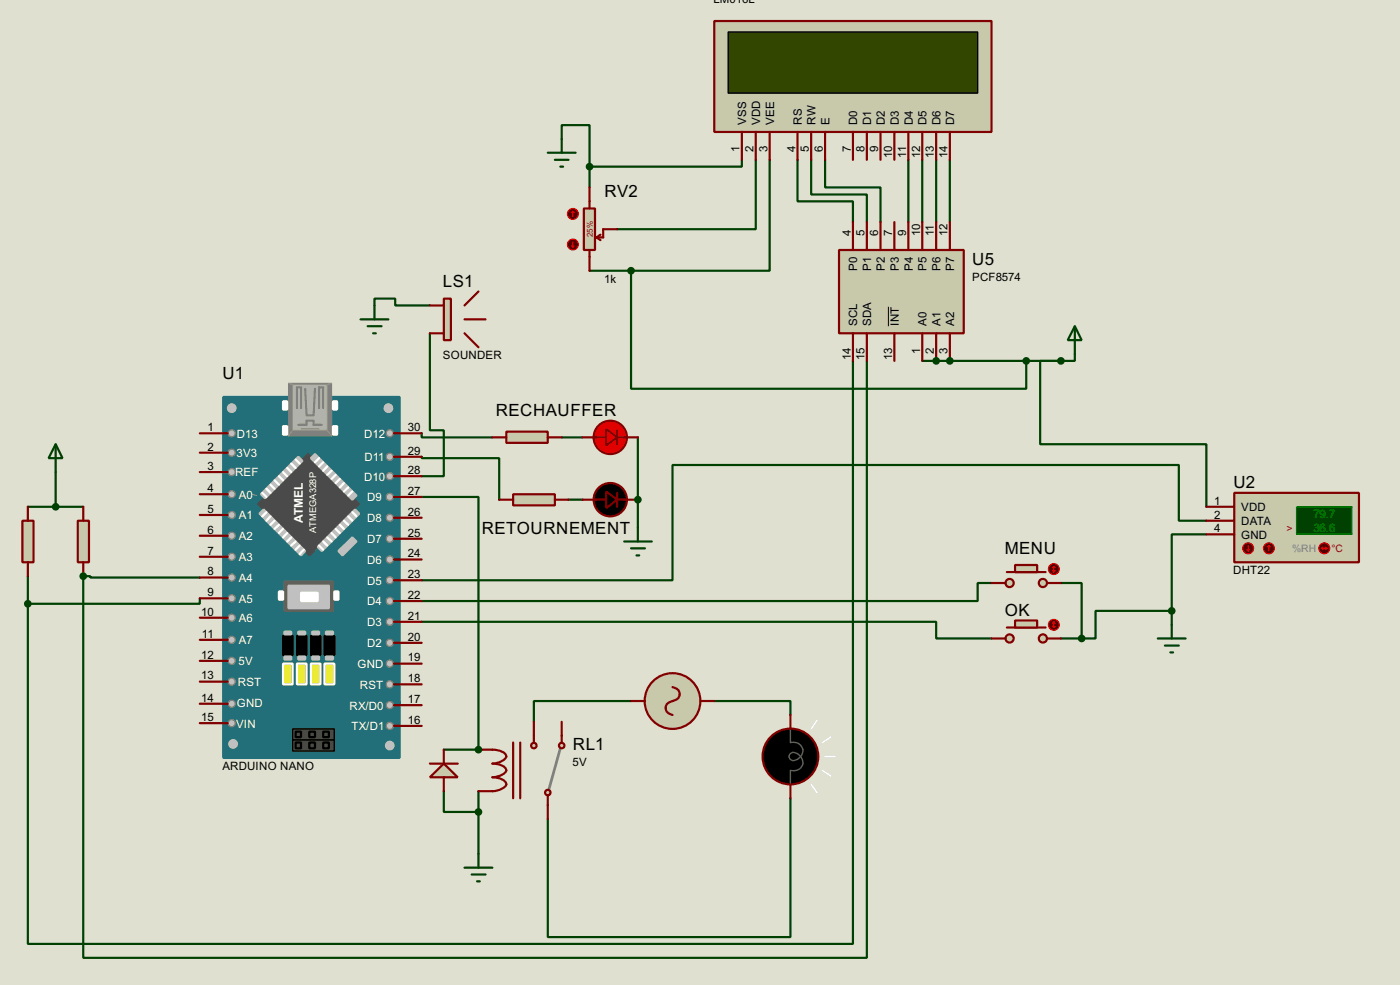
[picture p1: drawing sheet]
<svg xmlns="http://www.w3.org/2000/svg" width="256mm" height="180mm" viewBox="0 0 256 180" stroke-linecap="round" stroke-linejoin="round" font-family="sans-serif">
<path d="M0 0h256.5v180.3h-256.5z" fill="#e0e0d0"/>
<path d="M102.9 25.5v-2.6h5.1v11.4M169 66.1h2.5" fill="none" stroke="#004000" stroke-width=".4"/>
<circle cx="171.5" cy="66.1" r=".2" fill="#004000"/>
<path d="M171.5 66.1h2.5" fill="none" stroke="#004000" stroke-width=".4"/>
<circle cx="174" cy="66.1" r=".2" fill="#004000"/>
<g fill="none" stroke="#004000" stroke-width=".4">
<path d="M77.3 79.3v.8h12.9M174 66.1h20.4M194.4 66.1h-3.8v15.2h30.4v11.5M196.9 64.8v1.3h-2.5M5.1 92.8h10.2M10.2 86.4v6.4M77.3 83.6v.3h14.2v7.6M102.9 80.1h3.8M104.2 91.5h2.5M116.9 80.1v11.4M221 95.3h-5v-10.2h-92.8v21.1h-45.9M77.3 113.8h94.2v3.1h10.2"/>
<path d="M181.7 106.7h-2.6v3.3h-101.8M194.4 106.7h3.8v10.2h-3.8"/>
</g>
<circle cx="116.9" cy="91.5" r=".2" fill="#004000"/>
<g fill="none" stroke="#004000" stroke-width=".4">
<path d="M68.6 55.9v-1.2h3.8v1.2h6.4M108 49.6h7.6v21.6h72.4v-5.1M78.8 61v17.8h2.5v8.4h-4M156.3 66.1v106.7h-151.2v-62.3M77.3 91h10.4v46.2M116.9 91.5v5.1M221 97.8h-6.3v14M5.1 105.5v5M15.3 105.5h1.3v.2h20M36.6 109.5v1h-31.5M214.7 111.8h-14v5.1h-2.5M214.7 111.8v2.6"/>
<path d="M115.6 128.3h-17.8v3.8M130.9 128.3h13.9v2.6M87.7 148.6v7.7M144.8 146.1v25.4h-44.4v-21.6"/>
</g>
<circle cx="15.3" cy="105.5" r=".2" fill="#004000"/>
<path d="M135.9 29.3v1.2h-27.9M138.5 29.3v12.7h-25.4M141 29.3v20.3h-25.4M146.1 29.3v7.6h10.2v3.8M148.6 29.3v6.3h10.2v5.1M151.2 29.3v5h10.1v6.4M166.4 29.3v11.4M169 29.3v11.4M171.5 29.3v11.4M174 29.3v11.4M158.8 66.1v109.2h-143.5v-69.8" fill="none" stroke="#004000" stroke-width=".4"/>
<circle cx="87.7" cy="137.2" r=".2" fill="#004000"/>
<path d="M81.3 137.2h6.4M81.3 144.8v3.8h6.4v-3.8" fill="none" stroke="#004000" stroke-width=".4"/>
<path d="M107 38.2h2v7.6h-2z" fill="#c8c8aa" stroke="#800000" stroke-width=".4"/>
<path d="M108 34.3v3.9M108 45.8v3.8M109.3 43.5l.7 .5M110 43l-.7 .5M113.1 42h-2.6v1.5h-1.2" fill="none" stroke="#800000" stroke-width=".4"/>
<circle cx="104.9" cy="39.2" r="1" fill="#400000" stroke="#f00" stroke-width=".2"/>
<path d="M105 38.7l-.3 .2M105 38.7l.2 .2M105 38.7v1" fill="none" stroke="#f00" stroke-width=".2"/>
<circle cx="104.9" cy="44.8" r="1" fill="#400000" stroke="#f00" stroke-width=".2"/>
<path d="M104.7 45l.3 .3M105 44.3v1M105.2 45l-.2 .3" fill="none" stroke="#f00" stroke-width=".2"/>
<path d="M100.4 28h5.1M101.7 29.3h2.5M102.7 30.5h.5M102.9 25.5v2.5" fill="none" stroke="#004000" stroke-width=".4"/>
<path d="M153.7 45.8h22.9v15.2h-22.9z" fill="#c8c8aa" stroke="#800000" stroke-width=".4"/>
<g fill="none" stroke="#800000" stroke-width=".4">
<path d="M156.3 40.7v5.1M158.8 40.7v5.1M161.3 40.7v5.1M163.9 40.7v5.1M166.4 40.7v5.1M169 40.7v5.1M171.5 40.7v5.1M174 40.7v5.1M156.3 61v5.1M158.8 61v5.1M163.9 61v5.1M169 61v5.1"/>
<path d="M171.5 61v5.1M174 61v5.1"/>
</g>
<path d="M162.8 56.1v3.6" fill="none" stroke="#000" stroke-width=".18"/>
<g fill="#004000" stroke="#004000" stroke-width=".4">
<circle cx="108" cy="30.5" r=".5"/>
<circle cx="171.5" cy="66.1" r=".5"/>
<circle cx="174" cy="66.1" r=".5"/>
<circle cx="188" cy="66.1" r=".5"/>
</g>
<path d="M196.9 59.7l1.3 2.6h-2.6zM196.9 59.7v5.1" fill="none" stroke="#004000" stroke-width=".4"/>
<path d="M4.1 95.3h2.1v7.6h-2.1z" fill="#c8c8aa" stroke="#800000" stroke-width=".4"/>
<path d="M5.1 92.8v2.5M5.1 102.9v2.6" fill="none" stroke="#800000" stroke-width=".4"/>
<path d="M14.3 95.3h2v7.6h-2z" fill="#c8c8aa" stroke="#800000" stroke-width=".4"/>
<path d="M15.3 92.8v2.5M15.3 102.9v2.6" fill="none" stroke="#800000" stroke-width=".4"/>
<path d="M10.2 81.3l1.3 2.6h-2.6zM10.2 81.3v5.1M114.4 99.1h5M116.9 96.6v2.5M115.6 100.4h2.6M116.6 101.7h.5" fill="none" stroke="#004000" stroke-width=".4"/>
<circle cx="10.2" cy="92.8" r=".5" fill="#004000" stroke="#004000" stroke-width=".4"/>
<path d="M92.8 79h7.6v2.1h-7.6z" fill="#c8c8aa" stroke="#800000" stroke-width=".4"/>
<path d="M90.2 80.1h2.6M100.4 80.1h2.5" fill="none" stroke="#800000" stroke-width=".4"/>
<path d="M94 90.5h7.7v2h-7.7z" fill="#c8c8aa" stroke="#800000" stroke-width=".4"/>
<path d="M91.5 91.5h2.5M101.7 91.5h2.5" fill="none" stroke="#800000" stroke-width=".4"/>
<g fill="#c8c8aa" stroke="#800000" stroke-width=".4">
<circle cx="191" cy="106.7" r=".75"/>
<circle cx="184.9" cy="106.7" r=".75"/>
</g>
<path d="M184.5 104.7h7.1" fill="none" stroke="#800000" stroke-width=".4"/>
<path d="M186 103.4h4v1.3h-4z" fill="#c8c8aa" stroke="#800000" stroke-width=".4"/>
<path d="M181.7 106.7h2.5M191.8 106.7h2.6" fill="none" stroke="#800000" stroke-width=".4"/>
<circle cx="193" cy="104.2" r="1" fill="#400000" stroke="#f00" stroke-width=".2"/>
<path d="M192.8 104.4l.3 .3M193.1 103.7v1M193.1 103.7l-.3 .2M193.1 103.7l.2 .2M193.3 104.4l-.2 .3" fill="none" stroke="#f00" stroke-width=".2"/>
<g fill="#c8c8aa" stroke="#800000" stroke-width=".4">
<circle cx="191" cy="116.9" r=".75"/>
<circle cx="184.9" cy="116.9" r=".75"/>
</g>
<path d="M184.5 114.9h7.1" fill="none" stroke="#800000" stroke-width=".4"/>
<path d="M186 113.6h4v1.3h-4z" fill="#c8c8aa" stroke="#800000" stroke-width=".4"/>
<path d="M181.7 116.9h2.5M191.8 116.9h2.6" fill="none" stroke="#800000" stroke-width=".4"/>
<circle cx="193" cy="114.4" r="1" fill="#400000" stroke="#f00" stroke-width=".2"/>
<path d="M192.8 114.6l.3 .3M193.1 113.8v1.1M193.1 113.8l-.3 .3M193.1 113.8l.2 .3M193.3 114.6l-.2 .3" fill="none" stroke="#f00" stroke-width=".2"/>
<g fill="#004000" stroke="#004000" stroke-width=".4">
<circle cx="198.1" cy="116.9" r=".5"/>
<circle cx="194.3" cy="66.1" r=".5"/>
</g>
<path d="M212.1 116.9h5.1M213.4 118.2h2.6M214.4 119.4h.5M214.7 114.4v2.5" fill="none" stroke="#004000" stroke-width=".4"/>
<path d="M40.9 72.7h32.3v66h-32.3z" fill-rule="evenodd" fill="#226e79" stroke="#226e79" stroke-width=".4"/>
<path d="M47.3 92.3l9.1-9.2 9.4 9.2-9.1 9.4z" fill-rule="evenodd" fill="#4a4a4a" stroke="#4c4c4c" stroke-width=".4"/>
<g fill="#c0c0c0" stroke="#c0c0c0" stroke-width=".4">
<path d="M47.8 90.5l6.9-6.9 .7 .8-6.8 6.8z" fill-rule="evenodd"/>
<path d="M58.2 100.1l6.9-6.8 .7 .7-6.8 6.9z" fill-rule="evenodd"/>
<path d="M57 83.9l.7-.8 7.6 7.6-.7 .8z" fill-rule="evenodd"/>
<path d="M47.6 94l.7-.7 7.6 7.6-.7 .8z" fill-rule="evenodd"/>
</g>
<path d="M52.1 106.5h8.9v5.3h-8.9z" fill="#686767" stroke="#686767" stroke-width=".4"/>
<path d="M46.3 90.5l.7 .2" fill="none" stroke="#939393" stroke-width=".18"/>
<circle cx="42.7" cy="136.2" r=".8" fill="#c0c0c0" stroke="#c0c0c0" stroke-width=".18"/>
<g fill="#c0c0c0" stroke="#808080" stroke-width=".25">
<circle cx="71.4" cy="83.6" r=".65"/>
<circle cx="71.4" cy="79.3" r=".65"/>
<circle cx="71.4" cy="87.2" r=".65"/>
<circle cx="71.4" cy="91" r=".65"/>
<circle cx="71.4" cy="98.6" r=".65"/>
<circle cx="71.4" cy="94.8" r=".65"/>
<circle cx="71.4" cy="102.4" r=".65"/>
<circle cx="71.4" cy="106.2" r=".65"/>
<circle cx="71.4" cy="113.8" r=".65"/>
<circle cx="71.4" cy="110" r=".65"/>
<circle cx="71.4" cy="117.7" r=".65"/>
<circle cx="71.4" cy="121.5" r=".65"/>
<circle cx="71.4" cy="125.3" r=".65"/>
<circle cx="42.4" cy="79.3" r=".65"/>
<circle cx="42.4" cy="86.4" r=".65"/>
<circle cx="42.4" cy="90.5" r=".65"/>
<circle cx="42.4" cy="98.1" r=".65"/>
<circle cx="42.4" cy="94.3" r=".65"/>
<circle cx="42.4" cy="101.9" r=".65"/>
<circle cx="42.4" cy="105.7" r=".65"/>
<circle cx="42.4" cy="113.1" r=".65"/>
<circle cx="42.4" cy="109.5" r=".65"/>
<circle cx="42.4" cy="117.1" r=".65"/>
<circle cx="42.4" cy="121" r=".65"/>
<circle cx="42.4" cy="128.8" r=".65"/>
<circle cx="42.4" cy="124.8" r=".65"/>
</g>
<circle cx="71.4" cy="136.5" r=".8" fill="#c0c0c0" stroke="#c0c0c0" stroke-width=".18"/>
<g fill="#939393" stroke="#757575" stroke-width=".18">
<circle cx="60.7" cy="74.5" r=".55"/>
<circle cx="60.7" cy="79" r=".55"/>
</g>
<g fill="#939393" stroke="#808080" stroke-width=".18">
<circle cx="52.8" cy="74.5" r=".55"/>
<circle cx="52.8" cy="79" r=".55"/>
</g>
<path d="M52.9 70.2h7.9v9.6h-7.9z" fill="#808080" stroke="#808080" stroke-width=".18"/>
<path d="M53.6 70.4h6.4v8.4h-6.4z" fill="#b1b1b1" stroke="#939393" stroke-width=".18"/>
<path d="M52.9 70.2l.7 .2M53.6 78.8l-.7 1M60 78.8l.8 1M60.8 70.2l-.8 .2" fill="none" stroke="#939393" stroke-width=".18"/>
<path d="M54.4 74.7v-3.8h.8v3.8M54.7 77.8h1.5v-.8h1.3v.8h1.5M55.9 71.2l.3 4.5M57.7 71.2l-.2 4.8h-1.3M58.5 74.7v-3.8h.7v3.8" fill="none" stroke="#808080" stroke-width=".4"/>
<path d="M55.2 78.5h3.3" fill="none" stroke="#808080" stroke-width=".2"/>
<g fill="#c0c0c0" stroke="#c0c0c0" stroke-width=".18">
<circle cx="71.1" cy="74.7" r=".8"/>
<circle cx="42.4" cy="74.7" r=".8"/>
</g>
<path d="M62 100.9l2.6-2.5 .7 .7-2.5 2.6z" fill-rule="evenodd" fill="#c0c0c0" stroke="#c0c0c0" stroke-width=".4"/>
<g fill="#fff" stroke="#fff" stroke-width=".4">
<path d="M61.3 108.3h.7v1.5h-.7z"/>
<path d="M51.1 108.3h.8v1.5h-.8z"/>
<path d="M55.2 108.5h3v1.5h-3z"/>
<path d="M51.9 73.5h.7v1.5h-.7z"/>
<path d="M51.9 78h.7v1.6h-.7z"/>
<path d="M61 78h.8v1.6h-.8z"/>
<path d="M61 73.5h.8v1.5h-.8z"/>
</g>
<path d="M52.9 107.2h7.4v4.1h-7.4z" fill="#c0c0c0" stroke="#c0c0c0" stroke-width=".4"/>
<g fill="none" stroke="#fff" stroke-width=".4">
<path d="M48.1 90.2l.7 .8M48.8 93.8l-.7 .7M48.8 89.5l.8 .7M49.6 94.5l-.8 .8M49.6 88.7l.7 .8M50.3 95.3l-.7 .8M50.3 87.9l.8 .8M51.1 96.1l-.8 .7M51.1 87.2l.8 .7M51.9 96.8l-.8 .8M51.9 86.4l.7 .8M52.6 97.6l-.7 .8"/>
<path d="M52.6 85.7l.8 .7M53.4 98.4l-.8 .7M53.4 84.9l.8 .8M54.2 99.1l-.8 .8M54.2 84.1l.7 .8M54.9 99.9l-.7 .7M58.5 83.9l-.8 .7M58.5 99.9l.7 .7M59.2 84.6l-.7 .8M59.2 99.1l.8 .8M60 85.4l-.8 .8M60 98.4l.8 .7"/>
<path d="M60.8 86.2l-.8 .7M60.8 97.6l.7 .8M61.5 86.9l-.7 .8M61.5 96.8l.8 .8M62.3 87.7l-.8 .7M62.3 96.1l.7 .7M63 88.4l-.7 .8M63 95.3l.8 .8M63.8 89.2l-.8 .8M63.8 94.5l.8 .8M64.6 90l-.8 .7M64.6 93.8l.7 .7"/>
<path d="M55.7 100.6l-.8 .8"/>
</g>
<g fill="#464646" stroke="#000" stroke-width=".25">
<path d="M53.6 135.4h7.7v2.1h-7.7z"/>
<path d="M53.6 133.4h7.7v2h-7.7z"/>
</g>
<g fill="#464646" stroke="#000" stroke-width=".4">
<path d="M59.2 135.9h1.1v1.1h-1.1z"/>
<path d="M56.7 135.9h1v1.1h-1z"/>
<path d="M54.2 135.9h1v1.1h-1z"/>
<path d="M54.2 133.9h1v1h-1z"/>
<path d="M59.2 133.9h1.1v1h-1.1z"/>
<path d="M56.7 133.9h1v1h-1z"/>
</g>
<path d="M51.9 116.4h1.7v3.5h-1.7z" fill="#000" stroke="#000" stroke-width=".4"/>
<g fill="#c0c0c0" stroke="#c0c0c0" stroke-width=".4">
<path d="M52.1 120.2h1.3v.5h-1.3z"/>
<path d="M52.1 115.6h1.3v.5h-1.3z"/>
</g>
<path d="M51.9 121.5h1.7v3.8h-1.7z" fill="#e1e100" stroke="#fff" stroke-width=".4"/>
<path d="M52.6 122.7h.3v1.3h-.3z" fill="#c0c0c0" stroke="#ffff4d" stroke-width=".4"/>
<path d="M54.4 116.4h1.8v3.5h-1.8z" fill="#000" stroke="#000" stroke-width=".4"/>
<g fill="#c0c0c0" stroke="#c0c0c0" stroke-width=".4">
<path d="M54.7 120.2h1.2v.5h-1.2z"/>
<path d="M54.7 115.6h1.2v.5h-1.2z"/>
</g>
<path d="M54.4 121.5h1.8v3.8h-1.8z" fill="#e1e100" stroke="#fff" stroke-width=".4"/>
<path d="M55.2 122.7h.2v1.3h-.2z" fill="#c0c0c0" stroke="#ffff4d" stroke-width=".4"/>
<path d="M57 116.4h1.7v3.5h-1.7z" fill="#000" stroke="#000" stroke-width=".4"/>
<g fill="#c0c0c0" stroke="#c0c0c0" stroke-width=".4">
<path d="M57.2 120.2h1.3v.5h-1.3z"/>
<path d="M57.2 115.6h1.3v.5h-1.3z"/>
</g>
<path d="M57 121.5h1.7v3.8h-1.7z" fill="#e1e100" stroke="#fff" stroke-width=".4"/>
<path d="M57.7 122.7h.3v1.3h-.3z" fill="#c0c0c0" stroke="#ffff4d" stroke-width=".4"/>
<path d="M59.5 116.4h1.8v3.5h-1.8z" fill="#000" stroke="#000" stroke-width=".4"/>
<g fill="#c0c0c0" stroke="#c0c0c0" stroke-width=".4">
<path d="M59.7 120.2h1.3v.5h-1.3z"/>
<path d="M59.7 115.6h1.3v.5h-1.3z"/>
</g>
<path d="M59.5 121.5h1.8v3.8h-1.8z" fill="#e1e100" stroke="#fff" stroke-width=".4"/>
<path d="M60.3 122.7h.2v1.3h-.2z" fill="#c0c0c0" stroke="#ffff4d" stroke-width=".4"/>
<g fill="#c0c0c0" stroke="#808080" stroke-width=".25">
<circle cx="42.4" cy="82.9" r=".65"/>
<circle cx="42.4" cy="132.4" r=".65"/>
<circle cx="71.4" cy="129.1" r=".65"/>
<circle cx="71.4" cy="132.9" r=".65"/>
</g>
<g fill="none" stroke="#800000" stroke-width=".4">
<path d="M36.6 79.3h5.1M72.2 79.3h5.1M36.6 86.4h5.1M36.6 98.1h5.1M36.6 94.3h5.1M36.6 90.5h5.1M36.6 82.9h5.1M72.2 98.6h5.1M72.2 94.8h5.1M72.2 91h5.1M72.2 87.2h5.1M72.2 83.6h5.1"/>
<path d="M36.6 109.5h5.1M36.6 105.7h5.1M36.6 101.9h5.1M36.6 113.1h5.1M36.6 117.1h5.1M72.2 117.7h5.1M72.2 113.8h5.1M72.2 110h5.1M72.2 106.2h5.1M72.2 102.4h5.1M36.6 124.8h5.1M36.6 121h5.1"/>
<path d="M36.6 128.8h5.1M36.6 132.4h5.1M72.2 121.5h5.1M72.2 125.3h5.1M72.2 129.1h5.1M72.2 132.9h5.1"/>
</g>
<path d="M226.1 90.2h22.9v12.7h-22.9z" fill="#c8c8aa" stroke="#800000" stroke-width=".4"/>
<path d="M237.5 92.8h10.2v5h-10.2z" fill="#004000" stroke="#0f0" stroke-width=".2"/>
<path d="M221 95.3h5.1M221 92.8h5.1M221 97.8h5.1" fill="none" stroke="#800000" stroke-width=".4"/>
<circle cx="232.4" cy="100.4" r="1" fill="#400000" stroke="#f00" stroke-width=".2"/>
<path d="M232.5 99.9l-.3 .2M232.5 99.9l.2 .2M232.5 99.9v1" fill="none" stroke="#f00" stroke-width=".2"/>
<circle cx="228.6" cy="100.4" r="1" fill="#400000" stroke="#f00" stroke-width=".2"/>
<path d="M228.7 99.9v1M228.4 100.6l.3 .3M228.9 100.6l-.2 .3" fill="none" stroke="#f00" stroke-width=".2"/>
<circle cx="242.6" cy="100.4" r="1" fill="#400000" stroke="#f00" stroke-width=".2"/>
<path d="M242.1 100.4h1M242.1 100.4l.3 .2M242.4 100.1l-.3 .3M242.9 100.1l.2 .3M243.1 100.4l-.2 .2" fill="none" stroke="#f00" stroke-width=".2"/>
<circle cx="111.8" cy="80.1" r="3.1" fill="#f00" stroke="#800000" stroke-width=".4"/>
<path d="M113.1 78.8v2.5M108.8 80.1h2.3M113.1 80.1h1.8" fill="none" stroke="#800000" stroke-width=".4"/>
<path d="M111.1 78.5l2 1.6-2 1.5z" fill="#ff2b2b" stroke="#800000" stroke-width=".4"/>
<path d="M106.7 80.1h2.6M106.7 91.5h4.4M113.1 90.2v2.6M113.1 91.5h3.8M114.4 80.1h2.5" fill="none" stroke="#800000" stroke-width=".4"/>
<g fill="#000" stroke="#800000" stroke-width=".4">
<path d="M111.1 90l2 1.5-2 1.5z"/>
<circle cx="111.8" cy="91.5" r="3.1"/>
</g>
<path d="M110.8 91.5h2M111.3 91h1v1h-1zM111.8 90.5v2" fill="none" stroke="#000040" stroke-width=".2"/>
<g fill="#004000" stroke="#004000" stroke-width=".4">
<circle cx="116.8" cy="91.5" r=".5"/>
<circle cx="214.6" cy="111.8" r=".5"/>
</g>
<path d="M102.7 137l-2.1 7.3" fill="none" stroke="#808080" stroke-width=".5"/>
<g fill="#c8c8aa" stroke="#800000" stroke-width=".4">
<circle cx="100.3" cy="145.1" r=".5"/>
<circle cx="102.9" cy="136.5" r=".5"/>
</g>
<path d="M102.9 134.7v1.2" fill="none" stroke="#800000" stroke-width=".4"/>
<circle cx="97.8" cy="136.5" r=".5" fill="#c8c8aa" stroke="#800000" stroke-width=".4"/>
<path d="M87.7 137.2a8.7 8.7 0 0 1 4.2 .3 .87 .87 0 0 1 .7 1.2 3.3 3.3 0 0 1-2.4 1.1 3.3 3.3 0 0 1 2.4 .8l.2 .4a2.75 2.75 0 0 1-2.6 1.3 2.37 2.37 0 0 1 2.6 1.3 2.75 2.75 0 0 1-2.6 1.2h-2.5M94 135.9v10.2M95.3 135.9v10.2M97.8 132.1v3.8M102.9 132.1v2.6M144.8 130.9v2.5M100.4 145.6v4.3M144.8 143.6v2.5" fill="none" stroke="#800000" stroke-width=".4"/>
<circle cx="144.8" cy="138.5" r="5.1" fill="#000" stroke="#800000" stroke-width=".4"/>
<path d="M144.8 133.4v2.5a1.69 1.69 0 0 1 2.2 1.2 1.69 1.69 0 0 1-1.4 2 .76 .76 0 0 1-1-.6 .76 .76 0 0 1 1-.7 1.72 1.72 0 0 1 1.4 1.2 1.72 1.72 0 0 1-.6 1.8l-.9 .2h-.7v2.6" fill="none" stroke="#606060" stroke-width=".25"/>
<path d="M149.7 131.9l-1.1 1.5M151.2 138.5h1.8M152.2 134.9l-1.5 1M148.6 143.6l1.1 1.5M150.7 141l1.5 1" fill="none" stroke="#feffff" stroke-width=".25"/>
<circle cx="123.2" cy="128.3" r="5.1" fill="#c8c8aa" stroke="#800000" stroke-width=".4"/>
<path d="M115.6 128.3h2.6M123.2 125.8a1.28 1.28 0 0 1 1.3 1.2 1.28 1.28 0 0 1-1.3 1.3 1.28 1.28 0 0 0-1.3 1.3 1.28 1.28 0 0 0 1.3 1.3M128.3 128.3h2.6" fill="none" stroke="#800000" stroke-width=".4"/>
<path d="M85.1 158.8h5.1M87.7 156.3v2.5M86.4 160.1h2.6M87.4 161.3h.5" fill="none" stroke="#004000" stroke-width=".4"/>
<circle cx="87.6" cy="148.6" r=".5" fill="#004000" stroke="#004000" stroke-width=".4"/>
<path d="M81.3 54.7h1.3v7.6h-1.3z" fill="#c8c8aa" stroke="#800000" stroke-width=".4"/>
<path d="M78.8 55.9h2.5M85.1 58.5h3.9M87.7 53.4l-2.6 2.5M78.8 61h2.5M85.1 61l2.6 2.6" fill="none" stroke="#800000" stroke-width=".4"/>
<path d="M66.1 58.5h5.1M67.4 59.7h2.5M68.6 55.9v2.6M68.4 61h.5" fill="none" stroke="#004000" stroke-width=".4"/>
<g fill="#004000" stroke="#004000" stroke-width=".4">
<circle cx="115.6" cy="49.6" r=".5"/>
<circle cx="5.1" cy="110.5" r=".5"/>
<circle cx="15.2" cy="105.5" r=".5"/>
</g>
<path d="M130.9 3.9h50.8v20.3h-50.8z" fill="#c8c8aa" stroke="#800000" stroke-width=".4"/>
<path d="M133.4 5.9h45.7v11.2h-45.7z" fill="#324600" stroke="#000" stroke-width=".25"/>
<g fill="none" stroke="#800000" stroke-width=".4">
<path d="M135.9 24.2v5.1M138.5 24.2v5.1M141 24.2v5.1M146.1 24.2v5.1M148.6 24.2v5.1M151.2 24.2v5.1M156.3 24.2v5.1M158.8 24.2v5.1M161.3 24.2v5.1M163.9 24.2v5.1M166.4 24.2v5.1M169 24.2v5.1"/>
<path d="M171.5 24.2v5.1M174 24.2v5.1"/>
</g>
<path d="M78.8 142.3l2.5-2.5 2.6 2.5z" fill="#c8c8aa" stroke="#800000" stroke-width=".4"/>
<path d="M78.8 139.8h5.1M81.3 137.2v2.6M81.3 142.3v2.5" fill="none" stroke="#800000" stroke-width=".4"/>
<circle cx="87.6" cy="137.2" r=".5" fill="#004000" stroke="#004000" stroke-width=".4"/>
<g font-size="3.5">
<text x="110.8" y="36">RV2</text>
<text x="81.2" y="52.6">LS1</text>
<text x="178.1" y="48.5">U5</text>
<text x="40.8" y="69.5">U1</text>
<text x="90.8" y="76.2">RECHAUFFER</text>
<text x="226" y="89.4">U2</text>
<text x="88.3" y="97.8">RETOURNEMENT</text>
<text x="184.1" y="101.4">MENU</text>
<text x="184.1" y="112.8">OK</text>
<text x="105" y="137.4">RL1</text>
</g>
<text font-size="2.5" fill="#fff" x="55.5" y="95.7" transform="rotate(-90 55.5 95.7)">ATMEL</text>
<g font-size="2.4">
<text x="130.7" y=".5">LM016L</text>
<text x="136.7" y="22.9" transform="rotate(-90 136.7 22.9)">VSS</text>
<text x="139.3" y="22.9" transform="rotate(-90 139.3 22.9)">VDD</text>
<text x="141.8" y="22.9" transform="rotate(-90 141.8 22.9)">VEE</text>
<text x="146.9" y="22.9" transform="rotate(-90 146.9 22.9)">RS</text>
<text x="149.4" y="22.9" transform="rotate(-90 149.4 22.9)">RW</text>
<text x="152" y="22.9" transform="rotate(-90 152 22.9)">E</text>
<text x="157.1" y="22.9" transform="rotate(-90 157.1 22.9)">D0</text>
<text x="159.6" y="22.9" transform="rotate(-90 159.6 22.9)">D1</text>
<text x="162.1" y="22.9" transform="rotate(-90 162.1 22.9)">D2</text>
<text x="164.7" y="22.9" transform="rotate(-90 164.7 22.9)">D3</text>
<text x="167.2" y="22.9" transform="rotate(-90 167.2 22.9)">D4</text>
<text x="169.8" y="22.9" transform="rotate(-90 169.8 22.9)">D5</text>
<text x="172.3" y="22.9" transform="rotate(-90 172.3 22.9)">D6</text>
<text x="174.8" y="22.9" transform="rotate(-90 174.8 22.9)">D7</text>
<text x="135.5" y="27.9" transform="rotate(-90 135.5 27.9)">1</text>
<text x="138.1" y="27.9" transform="rotate(-90 138.1 27.9)">2</text>
<text x="140.6" y="27.9" transform="rotate(-90 140.6 27.9)">3</text>
<text x="145.7" y="27.9" transform="rotate(-90 145.7 27.9)">4</text>
<text x="148.2" y="27.9" transform="rotate(-90 148.2 27.9)">5</text>
<text x="150.8" y="27.9" transform="rotate(-90 150.8 27.9)">6</text>
<text x="155.9" y="27.9" transform="rotate(-90 155.9 27.9)">7</text>
<text x="158.4" y="27.8" transform="rotate(-90 158.4 27.8)">8</text>
<text x="160.9" y="27.8" transform="rotate(-90 160.9 27.8)">9</text>
<text x="163.5" y="29" transform="rotate(-90 163.5 29)">10</text>
<text x="166" y="28.9" transform="rotate(-90 166 28.9)">11</text>
<text x="168.6" y="29" transform="rotate(-90 168.6 29)">12</text>
<text x="171.1" y="29" transform="rotate(-90 171.1 29)">13</text>
<text x="173.6" y="29" transform="rotate(-90 173.6 29)">14</text>
<text x="155.9" y="43.2" transform="rotate(-90 155.9 43.2)">4</text>
<text x="158.4" y="43.2" transform="rotate(-90 158.4 43.2)">5</text>
<text x="160.9" y="43.2" transform="rotate(-90 160.9 43.2)">6</text>
<text x="163.5" y="43.2" transform="rotate(-90 163.5 43.2)">7</text>
<text x="166" y="43.2" transform="rotate(-90 166 43.2)">9</text>
<text x="168.6" y="43.2" transform="rotate(-90 168.6 43.2)">10</text>
<text x="171.1" y="43.2" transform="rotate(-90 171.1 43.2)">11</text>
<text x="173.6" y="43.2" transform="rotate(-90 173.6 43.2)">12</text>
<text x="110.7" y="51.8">1k</text>
<text x="157.1" y="49.6" transform="rotate(-90 157.1 49.6)">P0</text>
<text x="159.6" y="49.6" transform="rotate(-90 159.6 49.6)">P1</text>
<text x="162.1" y="49.6" transform="rotate(-90 162.1 49.6)">P2</text>
<text x="164.7" y="49.6" transform="rotate(-90 164.7 49.6)">P3</text>
<text x="167.2" y="49.6" transform="rotate(-90 167.2 49.6)">P4</text>
<text x="169.8" y="49.6" transform="rotate(-90 169.8 49.6)">P5</text>
<text x="172.3" y="49.6" transform="rotate(-90 172.3 49.6)">P6</text>
<text x="174.8" y="49.6" transform="rotate(-90 174.8 49.6)">P7</text>
<text x="178.1" y="51.4">PCF8574</text>
<text x="157" y="59.7" transform="rotate(-90 157 59.7)">SCL</text>
<text x="159.6" y="59.7" transform="rotate(-90 159.6 59.7)">SDA</text>
<text x="164.7" y="59.7" transform="rotate(-90 164.7 59.7)">INT</text>
<text x="169.7" y="59.7" transform="rotate(-90 169.7 59.7)">A0</text>
<text x="172.3" y="59.7" transform="rotate(-90 172.3 59.7)">A1</text>
<text x="174.8" y="59.7" transform="rotate(-90 174.8 59.7)">A2</text>
<text x="81.1" y="65.8">SOUNDER</text>
<text x="155.9" y="65.9" transform="rotate(-90 155.9 65.9)">14</text>
<text x="158.4" y="65.8" transform="rotate(-90 158.4 65.8)">15</text>
<text x="163.5" y="65.9" transform="rotate(-90 163.5 65.9)">13</text>
<text x="168.6" y="64.7" transform="rotate(-90 168.6 64.7)">1</text>
<text x="171.1" y="64.7" transform="rotate(-90 171.1 64.7)">2</text>
<text x="173.6" y="64.7" transform="rotate(-90 173.6 64.7)">3</text>
<text x="38" y="78.9">1</text>
<text x="38" y="82.5">2</text>
<text x="74.7" y="83.2">29</text>
<text x="74.7" y="78.9">30</text>
<text x="38" y="86">3</text>
<text x="74.7" y="86.8">28</text>
<text x="38" y="93.8">5</text>
<text x="38" y="90.1">4</text>
<text x="74.7" y="94.4">26</text>
<text x="74.7" y="90.6">27</text>
<text x="222.4" y="94.9">2</text>
<text x="222.4" y="92.4">1</text>
<text x="227.4" y="93.6">VDD</text>
<text x="38" y="101.5">7</text>
<text x="38" y="97.7">6</text>
<text x="74.7" y="98.2">25</text>
<text x="222.4" y="97.4">4</text>
<text x="227.4" y="96.1">DATA</text>
<text x="227.4" y="98.6">GND</text>
<text x="38" y="105.3">8</text>
<text x="74.7" y="105.8">23</text>
<text x="74.7" y="102">24</text>
<text x="225.9" y="105.1">DHT22</text>
<text x="36.9" y="112.7">10</text>
<text x="38" y="109.1">9</text>
<text x="74.7" y="113.4">21</text>
<text x="74.7" y="109.6">22</text>
<text x="37" y="116.7">11</text>
<text x="74.7" y="117.3">20</text>
<text x="36.9" y="124.4">13</text>
<text x="36.9" y="120.6">12</text>
<text x="74.7" y="121.1">19</text>
<text x="74.7" y="124.9">18</text>
<text x="36.9" y="128.4">14</text>
<text x="36.9" y="132">15</text>
<text x="74.7" y="128.7">17</text>
<text x="74.7" y="132.5">16</text>
<text x="40.7" y="140.9">ARDUINO NANO</text>
<text x="104.9" y="140.3">5V</text>
</g>
<g font-size="2.4" fill="#fff">
<text x="43.4" y="83.6">3V3</text>
<text x="43.4" y="80.1">D13</text>
<text x="66.7" y="80.1">D12</text>
<text x="43.1" y="87.2">REF</text>
<text x="66.7" y="88">D10</text>
<text x="66.8" y="84.4">D11</text>
<text x="43.7" y="95.1">A1</text>
<text x="43.7" y="91.3">A0</text>
<text x="67.3" y="91.8">D9</text>
<text x="67.3" y="95.6">D8</text>
<text x="43.7" y="98.9">A2</text>
<text x="67.3" y="99.4">D7</text>
<text x="43.7" y="106.5">A4</text>
<text x="43.7" y="102.7">A3</text>
<text x="67.3" y="103.2">D6</text>
<text x="67.3" y="107">D5</text>
<text x="43.7" y="113.9">A6</text>
<text x="43.7" y="110.3">A5</text>
<text x="67.3" y="110.8">D4</text>
<text x="43.7" y="117.9">A7</text>
<text x="67.3" y="114.6">D3</text>
<text x="67.3" y="118.5">D2</text>
<text x="43.6" y="125.6">RST</text>
<text x="43.7" y="121.8">5V</text>
<text x="65.5" y="122.3">GND</text>
<text x="43.4" y="129.4">GND</text>
<text x="64" y="129.9">RX/D0</text>
<text x="65.9" y="126.1">RST</text>
<text x="43.2" y="133.2">VIN</text>
<text x="64.4" y="133.7">TX/D1</text>
</g>
<g font-size="2.4" fill="#0f0">
<text x="240.6" y="94.8">79.7</text>
<text x="240.6" y="97.4">36.6</text>
</g>
<g font-size="2.1" fill="#c00000">
<text x="235.7" y="97.3">&gt;</text>
<text x="243.9" y="101.1">°C</text>
</g>
<text font-size="2.1" fill="#808080" x="236.7" y="101.1">%RH</text>
<text font-size="1.9" fill="#fff" x="57.9" y="97.5" transform="rotate(-90 57.9 97.5)">ATMEGA328P</text>
<text font-size="1.7" fill="#c00000" x="108.6" y="43.4" transform="rotate(-90 108.6 43.4)">25%</text>
</svg>
